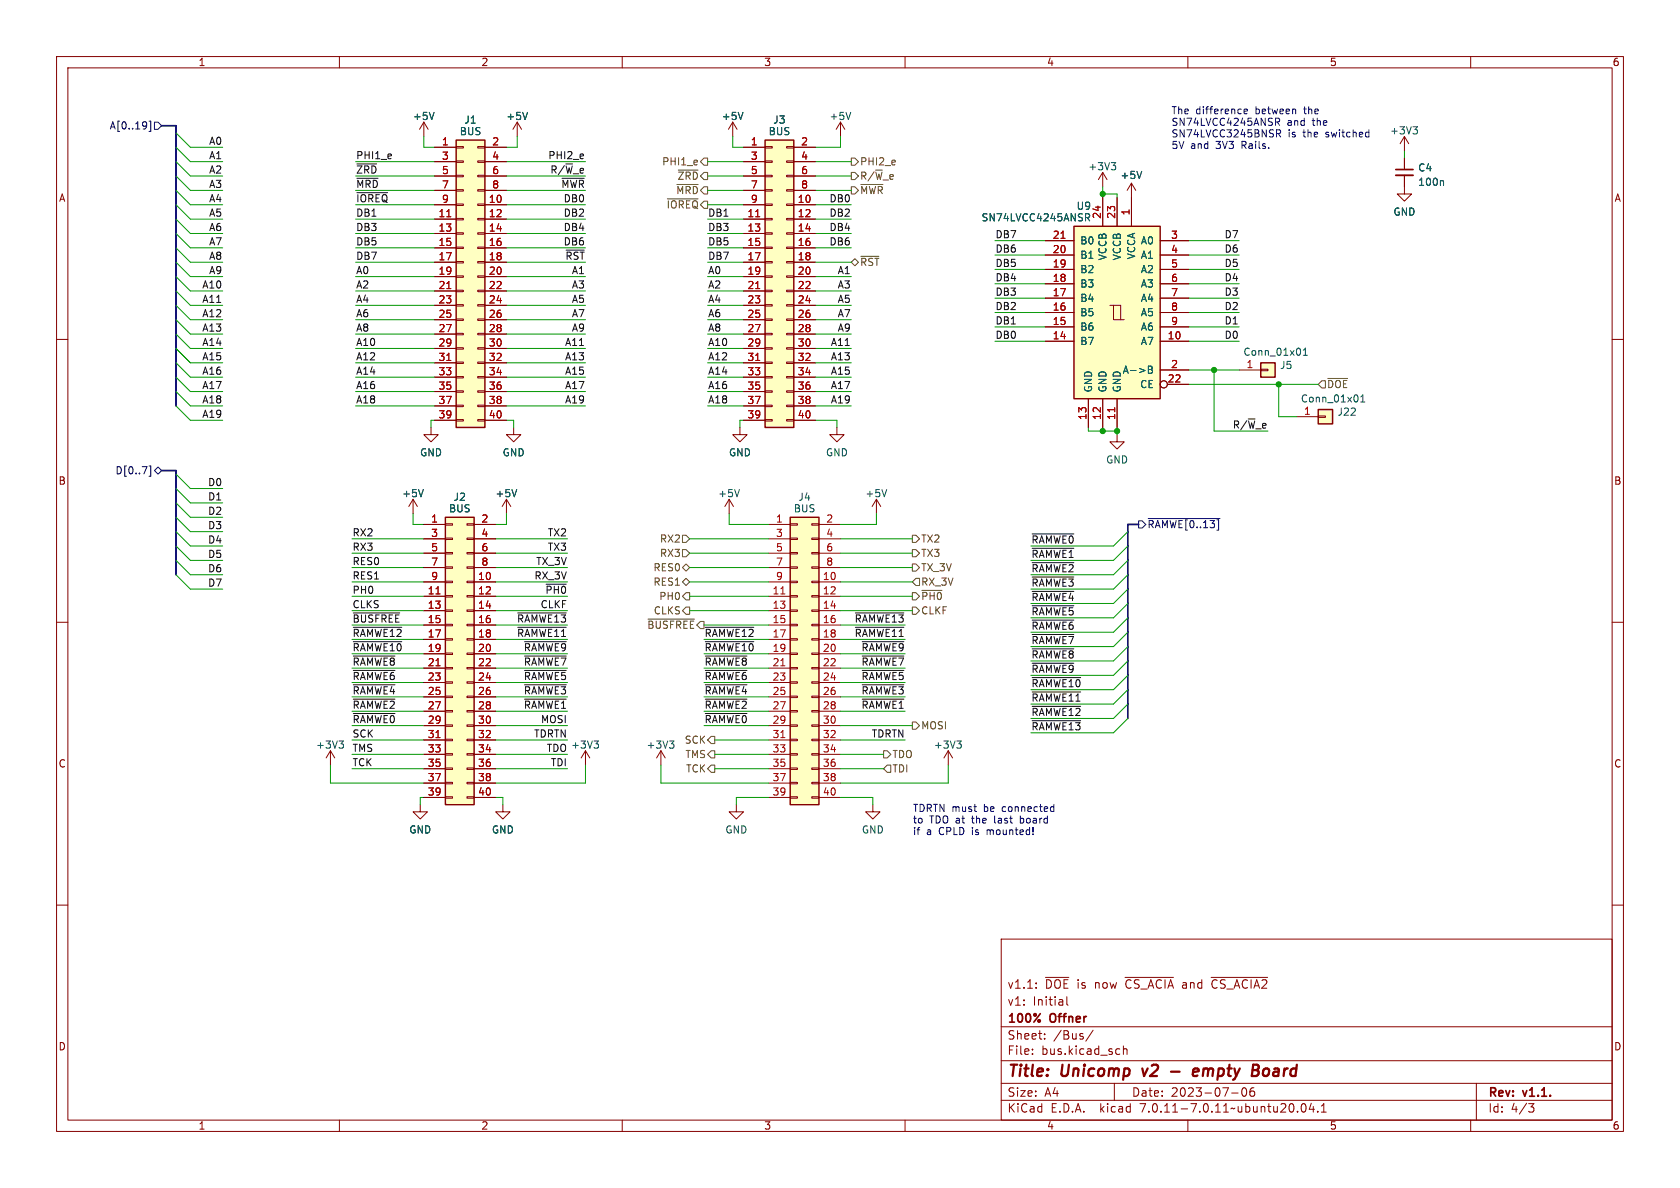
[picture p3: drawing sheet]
<svg xmlns="http://www.w3.org/2000/svg" width="297mm" height="210mm" viewBox="0 0 297 210" stroke-linecap="round" stroke-linejoin="round" font-family="sans-serif">
<g fill="none" stroke="#840000" stroke-width=".18">
<path d="M10 10h277v190h-277zM12 12h273v186h-273zM60 10v2M110 10v2M160 10v2M210 10v2M260 10v2M74.9 21.6l-.7 1.3M74.9 21.6v2.5M74.9 21.6l.8 1.3M76.8 26h3.8M76.8 36.2h3.8"/>
<path d="M76.8 38.7h3.8M76.8 28.6h3.8M76.8 31.1h3.8M76.8 33.7h3.8M80.6 38.6h1.3v.3h-1.3zM80.6 36.1h1.3v.2h-1.3zM80.6 33.5h1.3v.3h-1.3zM80.6 31h1.3v.2h-1.3zM80.6 28.4h1.3v.3h-1.3zM80.6 25.9h1.3v.3h-1.3zM84.5 38.6h1.2v.3h-1.2zM84.5 36.1h1.2v.2h-1.2z"/>
<path d="M84.5 33.5h1.2v.3h-1.2zM84.5 31h1.2v.2h-1.2zM84.5 28.4h1.2v.3h-1.2zM84.5 25.9h1.2v.3h-1.2zM85.7 26h3.8M85.7 36.2h3.8M85.7 38.7h3.8M85.7 28.6h3.8M85.7 31.1h3.8M85.7 33.7h3.8M91.4 21.6l.8 1.3M91.4 21.6v2.5"/>
<path d="M91.4 21.6l-.7 1.3M129.5 21.6l-.7 1.3M129.5 21.6v2.5M129.5 21.6l.8 1.3M131.4 26h3.9M131.4 36.2h3.9M131.4 38.7h3.9M131.4 28.6h3.9M131.4 31.1h3.9M131.4 33.7h3.9M135.3 38.6h1.2v.3h-1.2zM135.3 36.1h1.2v.2h-1.2z"/>
<path d="M135.3 33.5h1.2v.3h-1.2zM135.3 31h1.2v.2h-1.2zM135.3 28.4h1.2v.3h-1.2zM135.3 25.9h1.2v.3h-1.2zM139.1 38.6h1.2v.3h-1.2zM139.1 36.1h1.2v.2h-1.2zM139.1 33.5h1.2v.3h-1.2zM139.1 31h1.2v.2h-1.2zM139.1 28.4h1.2v.3h-1.2zM139.1 25.9h1.2v.3h-1.2zM140.3 26h3.8M140.3 36.2h3.8"/>
<path d="M140.3 38.7h3.8M140.3 28.6h3.8M140.3 31.1h3.8M140.3 33.7h3.8M148.6 21.6l.8 1.3M148.6 21.6v2.5M148.6 21.6l-.8 1.3M194.9 30.5l.8 1.3M194.9 30.5v2.5M194.9 34.9v5.1M194.9 30.5l-.7 1.3M197.5 34.9v5.1"/>
<path d="M200 32.4l.8 1.3M200 32.4v7.6M200 32.4l-.7 1.3M248.3 31v3.3h1.3l-1.3 1.3-1.3-1.3h1.3M248.3 24.1l-.8 1.3M248.3 24.1v2.6M248.3 27.9v2.1M248.3 24.1l.7 1.3M10 60h2M76.8 41.3h3.8M76.8 43.8h3.8M76.8 46.4h3.8"/>
<path d="M76.8 48.9h3.8M76.8 51.4h3.8M76.8 54h3.8M76.8 56.5h3.8M76.8 59.1h3.8M80.6 58.9h1.3v.3h-1.3zM80.6 56.4h1.3v.2h-1.3zM80.6 53.8h1.3v.3h-1.3zM80.6 51.3h1.3v.3h-1.3zM80.6 48.8h1.3v.2h-1.3zM80.6 46.2h1.3v.3h-1.3zM80.6 43.7h1.3v.2h-1.3z"/>
<path d="M80.6 41.1h1.3v.3h-1.3zM84.5 58.9h1.2v.3h-1.2zM84.5 56.4h1.2v.2h-1.2zM84.5 53.8h1.2v.3h-1.2zM84.5 51.3h1.2v.3h-1.2zM84.5 48.8h1.2v.2h-1.2zM84.5 46.2h1.2v.3h-1.2zM84.5 43.7h1.2v.2h-1.2zM84.5 41.1h1.2v.3h-1.2zM85.7 41.3h3.8M85.7 43.8h3.8M85.7 46.4h3.8"/>
<path d="M85.7 48.9h3.8M85.7 51.4h3.8M85.7 54h3.8M85.7 56.5h3.8M85.7 59.1h3.8M131.4 41.3h3.9M131.4 43.8h3.9M131.4 46.4h3.9M131.4 48.9h3.9M131.4 51.4h3.9M131.4 54h3.9M131.4 56.5h3.9"/>
<path d="M131.4 59.1h3.9M135.3 58.9h1.2v.3h-1.2zM135.3 56.4h1.2v.2h-1.2zM135.3 53.8h1.2v.3h-1.2zM135.3 51.3h1.2v.3h-1.2zM135.3 48.8h1.2v.2h-1.2zM135.3 46.2h1.2v.3h-1.2zM135.3 43.7h1.2v.2h-1.2zM135.3 41.1h1.2v.3h-1.2zM139.1 58.9h1.2v.3h-1.2zM139.1 56.4h1.2v.2h-1.2zM139.1 53.8h1.2v.3h-1.2z"/>
<path d="M139.1 51.3h1.2v.3h-1.2zM139.1 48.8h1.2v.2h-1.2zM139.1 46.2h1.2v.3h-1.2zM139.1 43.7h1.2v.2h-1.2zM139.1 41.1h1.2v.3h-1.2zM140.3 41.3h3.8M140.3 43.8h3.8M140.3 46.4h3.8M140.3 48.9h3.8M140.3 51.4h3.8M140.3 54h3.8M140.3 56.5h3.8"/>
<path d="M140.3 59.1h3.8M184.8 57.8h5.1M184.8 55.2h5.1M184.8 52.7h5.1M184.8 50.2h5.1M184.8 47.6h5.1M184.8 45.1h5.1M184.8 42.5h5.1M196.2 54h.6v2.5h2M196.8 54h1.3v2.5M205.1 57.8h5.1M205.1 55.2h5.1"/>
<path d="M205.1 52.7h5.1M205.1 50.2h5.1M205.1 47.6h5.1M205.1 45.1h5.1M205.1 42.5h5.1M285 60h2M76.2 75.6v1.2h1.3l-1.3 1.3-1.3-1.3h1.3M76.8 61.6h3.8M76.8 64.1h3.8M76.8 66.7h3.8M76.8 69.2h3.8M76.8 71.8h3.8"/>
<path d="M76.8 74.3h3.8M80.6 74.2h1.3v.2h-1.3zM80.6 71.6h1.3v.3h-1.3zM80.6 69.1h1.3v.2h-1.3zM80.6 66.5h1.3v.3h-1.3zM80.6 64h1.3v.3h-1.3zM80.6 61.5h1.3v.2h-1.3zM84.5 74.2h1.2v.2h-1.2zM84.5 71.6h1.2v.3h-1.2zM84.5 69.1h1.2v.2h-1.2zM84.5 66.5h1.2v.3h-1.2zM84.5 64h1.2v.3h-1.2z"/>
<path d="M84.5 61.5h1.2v.2h-1.2zM85.7 61.6h3.8M85.7 64.1h3.8M85.7 66.7h3.8M85.7 69.2h3.8M85.7 71.8h3.8M85.7 74.3h3.8M90.8 75.6v1.2h1.3l-1.3 1.3-1.3-1.3h1.3M130.8 75.6v1.2h1.3l-1.3 1.3-1.3-1.3h1.3M131.4 61.6h3.9M131.4 64.1h3.9M131.4 66.7h3.9"/>
<path d="M131.4 69.2h3.9M131.4 71.8h3.9M131.4 74.3h3.9M135.3 74.2h1.2v.2h-1.2zM135.3 71.6h1.2v.3h-1.2zM135.3 69.1h1.2v.2h-1.2zM135.3 66.5h1.2v.3h-1.2zM135.3 64h1.2v.3h-1.2zM135.3 61.5h1.2v.2h-1.2zM139.1 74.2h1.2v.2h-1.2zM139.1 71.6h1.2v.3h-1.2zM139.1 69.1h1.2v.2h-1.2z"/>
<path d="M139.1 66.5h1.2v.3h-1.2zM139.1 64h1.2v.3h-1.2zM139.1 61.5h1.2v.2h-1.2zM140.3 61.6h3.8M140.3 64.1h3.8M140.3 66.7h3.8M140.3 69.2h3.8M140.3 71.8h3.8M140.3 74.3h3.8M148 75.6v1.2h1.2l-1.2 1.3-1.3-1.3h1.3M184.8 60.3h5.1M192.4 70.5v5.1"/>
<path d="M194.9 70.5v5.1M197.5 76.8v1.3h-1.3l1.3 1.3 1.3-1.3h-1.3M197.5 70.5v5.1M205.1 65.4h5.1M205.1 60.3h5.1M206.4 67.9h3.8M219.1 65.4h3.8M222.9 65.3h1.3v.2h-1.3zM229.2 73.7h3.8M233 73.5h1.3v.3h-1.3zM73 88.3l-.7 1.2M73 88.3v2.5"/>
<path d="M73 88.3l.8 1.2M74.9 92.7h3.8M74.9 95.3h3.8M74.9 97.8h3.8M78.7 97.7h1.3v.2h-1.3zM78.7 95.1h1.3v.3h-1.3zM78.7 92.6h1.3v.2h-1.3zM82.5 97.7h1.3v.2h-1.3zM82.5 95.1h1.3v.3h-1.3zM82.5 92.6h1.3v.2h-1.3zM83.8 92.7h3.8M83.8 95.3h3.8"/>
<path d="M83.8 97.8h3.8M89.5 88.3l.8 1.2M89.5 88.3v2.5M89.5 88.3l-.7 1.2M128.9 88.3l-.8 1.2M128.9 88.3v2.5M128.9 88.3l.8 1.2M135.9 92.7h3.8M135.9 95.3h3.8M135.9 97.8h3.8M139.7 97.7h1.3v.2h-1.3zM139.7 95.1h1.3v.3h-1.3z"/>
<path d="M139.7 92.6h1.3v.2h-1.3zM143.5 97.7h1.3v.2h-1.3zM143.5 95.1h1.3v.3h-1.3zM143.5 92.6h1.3v.2h-1.3zM144.8 92.7h3.8M144.8 95.3h3.8M144.8 97.8h3.8M154.9 88.3l.8 1.2M154.9 88.3v2.5M154.9 88.3l-.7 1.2M10 110h2M74.9 102.9h3.8"/>
<path d="M74.9 105.4h3.8M74.9 108h3.8M74.9 110.5h3.8M74.9 113h3.8M74.9 115.6h3.8M74.9 118.1h3.8M74.9 100.3h3.8M78.7 118h1.3v.2h-1.3zM78.7 115.4h1.3v.3h-1.3zM78.7 112.9h1.3v.3h-1.3zM78.7 110.4h1.3v.2h-1.3zM78.7 107.8h1.3v.3h-1.3z"/>
<path d="M78.7 105.3h1.3v.2h-1.3zM78.7 102.7h1.3v.3h-1.3zM78.7 100.2h1.3v.3h-1.3zM82.5 118h1.3v.2h-1.3zM82.5 115.4h1.3v.3h-1.3zM82.5 112.9h1.3v.3h-1.3zM82.5 110.4h1.3v.2h-1.3zM82.5 107.8h1.3v.3h-1.3zM82.5 105.3h1.3v.2h-1.3zM82.5 102.7h1.3v.3h-1.3zM82.5 100.2h1.3v.3h-1.3zM83.8 102.9h3.8"/>
<path d="M83.8 105.4h3.8M83.8 108h3.8M83.8 110.5h3.8M83.8 113h3.8M83.8 115.6h3.8M83.8 118.1h3.8M83.8 100.3h3.8M135.9 102.9h3.8M135.9 105.4h3.8M135.9 108h3.8M135.9 110.5h3.8M135.9 113h3.8"/>
<path d="M135.9 115.6h3.8M135.9 118.1h3.8M135.9 100.3h3.8M139.7 118h1.3v.2h-1.3zM139.7 115.4h1.3v.3h-1.3zM139.7 112.9h1.3v.3h-1.3zM139.7 110.4h1.3v.2h-1.3zM139.7 107.8h1.3v.3h-1.3zM139.7 105.3h1.3v.2h-1.3zM139.7 102.7h1.3v.3h-1.3zM139.7 100.2h1.3v.3h-1.3zM143.5 118h1.3v.2h-1.3z"/>
<path d="M143.5 115.4h1.3v.3h-1.3zM143.5 112.9h1.3v.3h-1.3zM143.5 110.4h1.3v.2h-1.3zM143.5 107.8h1.3v.3h-1.3zM143.5 105.3h1.3v.2h-1.3zM143.5 102.7h1.3v.3h-1.3zM143.5 100.2h1.3v.3h-1.3zM144.8 102.9h3.8M144.8 105.4h3.8M144.8 108h3.8M144.8 110.5h3.8M144.8 113h3.8"/>
<path d="M144.8 115.6h3.8M144.8 118.1h3.8M144.8 100.3h3.8M285 110h2M58.4 132.7l-.7 1.3M58.4 132.7v2.6M58.4 132.7l.8 1.3M74.9 120.7h3.8M74.9 123.2h3.8M74.9 125.7h3.8M74.9 128.3h3.8M74.9 130.8h3.8"/>
<path d="M74.9 133.4h3.8M74.9 135.9h3.8M74.9 138.4h3.8M78.7 138.3h1.3v.3h-1.3zM78.7 135.8h1.3v.2h-1.3zM78.7 133.2h1.3v.3h-1.3zM78.7 130.7h1.3v.2h-1.3zM78.7 128.1h1.3v.3h-1.3zM78.7 125.6h1.3v.3h-1.3zM78.7 123.1h1.3v.2h-1.3zM78.7 120.5h1.3v.3h-1.3zM82.5 138.3h1.3v.3h-1.3z"/>
<path d="M82.5 135.8h1.3v.2h-1.3zM82.5 133.2h1.3v.3h-1.3zM82.5 130.7h1.3v.2h-1.3zM82.5 128.1h1.3v.3h-1.3zM82.5 125.6h1.3v.3h-1.3zM82.5 123.1h1.3v.2h-1.3zM82.5 120.5h1.3v.3h-1.3zM83.8 120.7h3.8M83.8 123.2h3.8M83.8 125.7h3.8M83.8 128.3h3.8M83.8 130.8h3.8"/>
<path d="M83.8 133.4h3.8M83.8 135.9h3.8M83.8 138.4h3.8M103.5 132.7l-.8 1.3M103.5 132.7v2.6M103.5 132.7l.8 1.3M116.8 132.7l-.7 1.3M116.8 132.7v2.6M116.8 132.7l.8 1.3M135.9 120.7h3.8M135.9 123.2h3.8M135.9 125.7h3.8"/>
<path d="M135.9 128.3h3.8M135.9 130.8h3.8M135.9 133.4h3.8M135.9 135.9h3.8M135.9 138.4h3.8M139.7 138.3h1.3v.3h-1.3zM139.7 135.8h1.3v.2h-1.3zM139.7 133.2h1.3v.3h-1.3zM139.7 130.7h1.3v.2h-1.3zM139.7 128.1h1.3v.3h-1.3zM139.7 125.6h1.3v.3h-1.3zM139.7 123.1h1.3v.2h-1.3z"/>
<path d="M139.7 120.5h1.3v.3h-1.3zM143.5 138.3h1.3v.3h-1.3zM143.5 135.8h1.3v.2h-1.3zM143.5 133.2h1.3v.3h-1.3zM143.5 130.7h1.3v.2h-1.3zM143.5 128.1h1.3v.3h-1.3zM143.5 125.6h1.3v.3h-1.3zM143.5 123.1h1.3v.2h-1.3zM143.5 120.5h1.3v.3h-1.3zM144.8 120.7h3.8M144.8 123.2h3.8M144.8 125.7h3.8"/>
<path d="M144.8 128.3h3.8M144.8 130.8h3.8M144.8 133.4h3.8M144.8 135.9h3.8M144.8 138.4h3.8M167.6 132.7l-.7 1.3M167.6 132.7v2.6M167.6 132.7l.8 1.3M10 160h2M74.3 142.2v1.3h1.3l-1.3 1.3-1.3-1.3h1.3M74.9 141h3.8M78.7 140.8h1.3v.3h-1.3z"/>
<path d="M82.5 140.8h1.3v.3h-1.3zM83.8 141h3.8M88.9 142.2v1.3h1.3l-1.3 1.3-1.3-1.3h1.3M130.2 142.2v1.3h1.2l-1.2 1.3-1.3-1.3h1.3M135.9 141h3.8M139.7 140.8h1.3v.3h-1.3zM143.5 140.8h1.3v.3h-1.3zM144.8 141h3.8M154.3 142.2v1.3h1.3l-1.3 1.3-1.3-1.3h1.3M285 160h2M177 166h108v32h-108zM183.2 174.6v.1"/>
<path d="M183.2 173.8v.1M184.8 172.8h4.2M188.6 176.2v1.3l.2 .2M198.9 172.8h8.6M214.1 172.8h10M60 198v2M110 198v2M160 198v2M177 194.5h108M177 191.5h108M177 187.5h108M177 181.5h108"/>
<path d="M182.5 186.3v.1M182.5 185.5v.1M184.7 183.6v.1M184.7 182.8v.1M193.2 182.1l-1.2 2M197 191.5v3M197.8 185.4l.2 .1M198 186.3l-.2 .1M198.6 184.9v1.5M198.6 185.5l.2-.1 .4 .1v.9M210 198v2M217.7 193.2h1.2"/>
<path d="M219.7 192.4a.81 .81 0 0 0 .3 1.4l.2-.1 .2-.5-.2-.8M221.2 192.4a1.17 1.17 0 0 0-.1 1.3h.6l.1-.5-.3-.3h-.3l-.2 .3M229.4 196.5v.1M230.2 195.2l.2-.1a.81 .81 0 0 1 .6 .6 .81 .81 0 0 1-.3 .8l-.2 .1a.81 .81 0 0 1-.3-1.4zM231.8 195l-.3 1.1h.9M232.2 195.6v1M233 196.5v.1M233.6 196.6h.9M233.6 195.5l.4-.4v1.5M260 198v2M261 191.5v6.5M270.2 195.1h1l-.5 .6 .4 .1 .1 .5-.3 .3h-.4"/>
<circle cx="205.7" cy="67.9" r=".63"/>
</g>
<path d="M201.9 188.9l.4 1.3M207 189.4h1.5M210.9 189.5l1-.1-.1-.4-.1-.1-.6 .1-.2 .9 .2 .3 .6-.1M224 188.9a.62 .62 0 0 0-.7 .4v.7l.3 .2h.3" fill="none" stroke="#840000" stroke-width=".4"/>
<g fill="none" stroke="#006464" stroke-width=".18">
<path d="M76.7 19.9l-.4 1.2M93.3 19.9l-.5 1.2M131.4 19.9l-.5 1.2M150.4 19.9l-.4 1.2M192.2 38.4l.4 .7M192.6 37.9v.3l-.1 .2h-.6M196.5 28.8h.7l-.4 .4M197 29.2l.2 .3v.3l-.2 .2M201.8 30.3l-.4 1.3M249.8 22.4h.8l-.4 .5M250.3 22.9l.3 .2v.3l-.3 .3M255 31.9l.2 .2v.7"/>
<path d="M203 64.7h.4l.3 .3-.3 .3 .3 .1v.3l-.2 .3h-.5zM203 65.3h.4M230.4 62.8h.7M230.4 61.9l.4-.4v1.3M240.6 71.1h.7M240.6 70.2l.3-.4v1.3M74.8 86.5l-.4 1.3M91.3 86.5l-.4 1.3M130.7 86.5l-.4 1.3M156.8 86.5l-.5 1.3M59.9 131h.8l-.4 .5M60.5 131.5l.2 .2v.3l-.2 .3"/>
<path d="M105 131h.8l-.4 .5M105.6 131.5l.2 .2v.3l-.2 .3M118.4 131h.7l-.4 .5M118.9 131.5l.2 .2v.3l-.2 .3M169.2 131h.7l-.4 .5M169.7 131.5l.2 .2v.3l-.2 .3"/>
</g>
<g fill="#ffffc2" stroke="#ffffc2" stroke-width=".18">
<path d="M139.7 91.4h5.1v50.8h-5.1z"/>
<path d="M222.9 64.1h2.5v2.6h-2.5z"/>
<path d="M189.9 40h15.2v30.5h-15.2z"/>
<path d="M233 72.4h2.6v2.5h-2.6z"/>
<path d="M135.3 24.8h5v50.8h-5z"/>
<path d="M78.7 91.4h5.1v50.8h-5.1z"/>
<path d="M80.6 24.8h5.1v50.8h-5.1z"/>
</g>
<path d="M80.6 24.8h5.1v50.8h-5.1zM135.3 24.8h5v50.8h-5zM189.9 40h15.2v30.5h-15.2zM222.9 64.1h2.5v2.6h-2.5zM233 72.4h2.6v2.5h-2.6zM78.7 91.4h5.1v50.8h-5.1zM139.7 91.4h5.1v50.8h-5.1z" fill="none" stroke="#840000" stroke-width=".25"/>
<g fill="none" stroke="#a90000" stroke-width=".18">
<path d="M79 38.3h.7M133.6 38.3h.7M79 51h.7M133.6 51h.7M187.6 42.1h.7M79 63.7h.7M133.6 63.7h.7M197.1 72.1v.7M77.1 105h.7M77.1 117.7h.7M138 105h.8M138 117.7h.8"/>
<path d="M77.1 130.4h.7M138 130.4h.8"/>
</g>
<path d="M246.8 31h3" fill="none" stroke="#840000" stroke-width=".33"/>
<path d="M246.8 30h3" fill="none" stroke="#840000" stroke-width=".3"/>
<g fill="none" stroke="#725600" stroke-width=".18">
<path d="M118 35.2h5.4M119.7 32.6h3.7M119.9 30.1h3.5M124.5 27.9h.6v1.3h-.6l-.7-.6zM150.5 27.9h.6l.7 .7-.7 .6h-.6zM150.5 33h.6l.7 .7-.7 .6h-.6zM150.5 30.5h.6l.7 .6-.7 .7h-.6zM152.2 32.6h3.9M151.1 45.7l.7 .7-.7 .6-.6-.6zM152.2 45.3h3.2M233 67.9l.7-.6h.6v1.3h-.6zM234.7 66.9h3.5"/>
<path d="M120.6 97.2h.7l.6 .6-.6 .6h-.7zM120.6 94.6h.7l.6 .7-.6 .6h-.7zM161.3 99.7h.6l.7 .6-.7 .7h-.6zM161.3 94.6h.6l.7 .7-.7 .6h-.6zM161.3 97.2h.6l.7 .6-.7 .6h-.6zM114.6 109.4h8.2M120.6 102.9l.7-.7 .6 .7-.6 .6zM120.6 100.3l.7-.6 .6 .6-.6 .7zM121.3 107.3h.6v1.3h-.6l-.7-.6zM121.3 104.8h.6v1.2h-.6l-.7-.6zM161.3 104.8h.6l.7 .6-.7 .6h-.6zM161.3 107.3h.6l.7 .7-.7 .6h-.6z"/>
<path d="M161.9 102.2h.7v1.3h-.7l-.6-.6zM163 104.4h3.5M125.1 133.4l.6-.7h.7v1.3h-.7zM125.1 135.9l.6-.6h.7v1.2h-.7zM125.7 130.2h.7v1.2h-.7l-.6-.6zM156.2 132.7h.6l.7 .7-.7 .6h-.6zM156.8 135.3h.7v1.2h-.7l-.6-.6zM161.3 127.6h.6l.7 .7-.7 .6h-.6z"/>
</g>
<path d="M25.9 21.7v.8M25.9 22.1v.1M26.3 21.4h.4v1.8h-.4M27.3 21.6h.6l.7 .6-.7 .7h-.6zM26.3 82.4h.4v1.8h-.4M27.9 82.6l.7 .6-.7 .6-.6-.6zM201.3 92.1h.6l.7 .6-.7 .6h-.6zM203 91.7h12.7" fill="none" stroke="#000084" stroke-width=".18"/>
<g fill="none" stroke="#0f0f0f" stroke-width=".18">
<path d="M63.1 34.1h5.4M63.1 31.5h3.7M63.1 29h3.5M99.4 31.5h3.9M100.1 44.2h3.2M182.5 94.4h7.3M182.5 96.9h7.3M182.5 99.5h7.3M62.5 113.4h8.5M62.5 110.9h8.5M62.5 108.4h8.2M62.5 118.5h7.3"/>
<path d="M62.5 116h7.3M91.5 110.9h8.6M91.5 108.4h8.6M92.7 113.4h7.4M92.7 118.5h7.4M92.7 116h7.4M96.5 103.3h3.6M124.7 113.4h8.6M124.7 110.9h8.6M124.7 118.5h7.4M124.7 116h7.4M151.2 110.9h8.6"/>
<path d="M151.2 108.4h8.6M152.4 113.4h7.4M152.4 118.5h7.4M152.4 116h7.4M182.5 114.7h7.3M182.5 112.2h7.3M182.5 109.6h7.3M182.5 102h7.3M182.5 117.2h7.3M182.5 107.1h7.3M182.5 119.8h8.5M182.5 104.5h7.3"/>
<path d="M62.5 121.1h7.3M62.5 123.6h7.3M62.5 126.1h7.3M92.7 121.1h7.4M92.7 123.6h7.4M124.7 121.1h7.4M124.7 123.6h7.4M124.7 126.1h7.4M152.4 121.1h7.4M152.4 123.6h7.4M182.5 127.4h8.5M182.5 122.3h8.5"/>
<path d="M182.5 124.9h8.5"/>
</g>
<path d="M219.9 19.7l.6-.1v-.3h-.4l-.2 .2 .1 .6h.5M225.7 23.6l.6-.1 .1-.1-.1-.3-.6-.2v1.3M225.8 21.6l.4 .6M226 20.9l.2 .2v.3l-.7 .2M226 23.6l.4 .6M180.4 144.2v1.3M180.4 145.4l.1 .1M180.5 144.7h-.1M185.9 142.6l.4 .1M186.3 142.2v1.3M186.3 143.4l-.4 .1" fill="none" stroke="#0000c2" stroke-width=".18"/>
<path d="M28.6 22.2h2.5v49.6M28.6 83.2h2.5v18.4M201.3 92.7h-1.9v34.3" fill="none" stroke="#000084" stroke-width=".3"/>
<g fill="none" stroke="#009600" stroke-width=".18">
<path d="M31.1 33.7l2.6 2.5h5.7M31.1 31.1l2.6 2.6h5.7M31.1 36.2l2.6 2.5h5.7M31.1 38.7l2.6 2.6h5.7M31.1 28.6l2.6 2.5h5.7M31.1 23.5l2.6 2.5h5.7M31.1 26l2.6 2.6h5.7M62.9 36.2h13.9M62.9 33.7h13.9M62.9 38.7h13.9M62.9 31.1h13.9M62.9 28.6h13.9"/>
<path d="M74.9 24.1v1.9h1.9M89.5 36.2h14M89.5 33.7h14M89.5 38.7h14M89.5 31.1h14M89.5 28.6h14M91.4 24.1v1.9h-1.9M125.1 36.2h6.3M125.1 33.7h6.3M125.1 38.7h6.3M125.1 31.1h6.3M125.1 28.6h6.3"/>
<path d="M129.5 24.1v1.9h1.9M144.1 36.2h6.4M144.1 33.7h6.4M144.1 38.7h6.4M144.1 31.1h6.4M144.1 28.6h6.4M148.6 24.1v1.9h-4.5M194.9 33v1.9M194.9 34.3h2.6v.6M248.3 26.7v1.2M31.1 51.4l2.6 2.6h5.7M31.1 54l2.6 2.5h5.7"/>
<path d="M31.1 59.1l2.6 2.5h5.7M31.1 48.9l2.6 2.5h5.7M31.1 46.4l2.6 2.5h5.7M31.1 56.5l2.6 2.6h5.7M31.1 41.3l2.6 2.5h5.7M31.1 43.8l2.6 2.6h5.7M62.9 54h13.9M62.9 56.5h13.9M62.9 51.4h13.9M62.9 48.9h13.9M62.9 59.1h13.9M62.9 43.8h13.9"/>
<path d="M62.9 41.3h13.9M62.9 46.4h13.9M89.5 54h14M89.5 56.5h14M89.5 51.4h14M89.5 48.9h14M89.5 59.1h14M89.5 43.8h14M89.5 41.3h14M89.5 46.4h14M125.1 54h6.3M125.1 56.5h6.3"/>
<path d="M125.1 51.4h6.3M125.1 48.9h6.3M125.1 59.1h6.3M125.1 43.8h6.3M125.1 41.3h6.3M125.1 46.4h6.3M144.1 54h6.4M144.1 56.5h6.4M144.1 51.4h6.4M144.1 48.9h6.4M144.1 59.1h6.4M144.1 43.8h6.4"/>
<path d="M144.1 41.3h6.4M144.1 46.4h6.4M175.9 50.2h8.9M175.9 52.7h8.9M175.9 45.1h8.9M175.9 57.8h8.9M175.9 47.6h8.9M175.9 55.2h8.9M175.9 42.5h8.9M210.2 50.2h8.9M210.2 52.7h8.9M210.2 45.1h8.9"/>
<path d="M210.2 57.8h8.9M210.2 47.6h8.9M210.2 55.2h8.9M210.2 42.5h8.9M31.1 61.6l2.6 2.5h5.7M31.1 71.8l2.6 2.5h5.7M31.1 64.1l2.6 2.6h5.7M31.1 66.7l2.6 2.5h5.7M31.1 69.2l2.6 2.6h5.7M62.9 64.1h13.9M62.9 61.6h13.9M62.9 66.7h13.9"/>
<path d="M62.9 69.2h13.9M62.9 71.8h13.9M76.8 74.3h-.6v1.3M89.5 64.1h14M89.5 61.6h14M89.5 74.3h1.3v1.3M89.5 66.7h14M89.5 69.2h14M89.5 71.8h14M125.1 64.1h6.3M125.1 61.6h6.3M125.1 66.7h6.3"/>
<path d="M125.1 69.2h6.3M125.1 71.8h6.3M131.4 74.3h-.6v1.3M144.1 64.1h6.4M144.1 61.6h6.4M144.1 74.3h3.9v1.3M144.1 66.7h6.4M144.1 69.2h6.4M144.1 71.8h6.4M175.9 60.3h8.9M192.4 75.6v.6h5.1M194.9 75.6v.6"/>
<path d="M197.5 75.6v1.2M210.2 60.3h8.9M210.2 67.9h22.8M210.2 65.4h8.9M214.6 65.4v10.8h9.6M226.1 67.9v5.8h3.1M31.1 94l2.6 2.5h5.7M31.1 83.8l2.6 2.6h5.7M31.1 91.4l2.6 2.6h5.7M31.1 86.4l2.6 2.5h5.7M31.1 88.9l2.6 2.5h5.7M31.1 99.1l2.6 2.5h5.7"/>
<path d="M31.1 96.5l2.6 2.6h5.7M62.2 97.8h12.7M62.2 95.3h12.7M73 90.8v1.9h1.9M87.6 97.8h12.7M87.6 95.3h12.7M89.5 90.8v1.9h-1.9M121.9 97.8h14M121.9 95.3h14M128.9 90.8v1.9h7M148.6 97.8h12.7M148.6 95.3h12.7"/>
<path d="M154.9 90.8v1.9h-6.3M199.4 94l-2.6 2.5h-14.6M199.4 99.1l-2.6 2.5h-14.6M199.4 96.5l-2.6 2.6h-14.6M31.1 101.6l2.6 2.5h5.7M62.2 100.3h12.7M62.2 118.1h12.7M62.2 113h12.7M62.2 115.6h12.7M62.2 110.5h12.7M62.2 105.4h12.7M62.2 108h12.7"/>
<path d="M62.2 102.9h12.7M87.6 100.3h12.7M87.6 118.1h12.7M87.6 113h12.7M87.6 115.6h12.7M87.6 110.5h12.7M87.6 105.4h12.7M87.6 108h12.7M87.6 102.9h12.7M121.9 100.3h14M121.9 105.4h14M121.9 108h14"/>
<path d="M121.9 102.9h14M124.5 118.1h11.4M124.5 113h11.4M124.5 115.6h11.4M124.5 110.5h11.4M148.6 100.3h12.7M148.6 118.1h11.4M148.6 113h11.4M148.6 115.6h11.4M148.6 110.5h11.4M148.6 105.4h12.7M148.6 108h12.7"/>
<path d="M148.6 102.9h12.7M199.4 114.3l-2.6 2.5h-14.6M199.4 111.8l-2.6 2.5h-14.6M199.4 119.4l-2.6 2.5h-14.6M199.4 116.8l-2.6 2.6h-14.6M199.4 101.6l-2.6 2.5h-14.6M199.4 104.1l-2.6 2.6h-14.6M199.4 109.2l-2.6 2.6h-14.6M199.4 106.7l-2.6 2.5h-14.6M58.4 135.3v3.1h16.5M62.2 120.7h12.7M62.2 128.3h12.7"/>
<path d="M62.2 130.8h12.7M62.2 123.2h12.7M62.2 125.7h12.7M62.2 133.4h12.7M62.2 135.9h12.7M87.6 120.7h12.7M87.6 128.3h12.7M87.6 130.8h12.7M87.6 123.2h12.7M87.6 125.7h12.7M87.6 133.4h12.7M87.6 135.9h12.7"/>
<path d="M103.5 135.3v3.1h-15.9M116.8 135.3v3.1h19.1M124.5 120.7h11.4M124.5 128.3h11.4M124.5 123.2h11.4M124.5 125.7h11.4M126.4 130.8h9.5M126.4 133.4h9.5M126.4 135.9h9.5M148.6 120.7h11.4M148.6 128.3h12.7M148.6 130.8h11.4"/>
<path d="M148.6 123.2h11.4M148.6 125.7h11.4M148.6 133.4h7.6M148.6 135.9h7.6M167.6 135.3v3.1h-19M199.4 124.5l-2.6 2.5h-14.6M199.4 127l-2.6 2.5h-14.6M199.4 121.9l-2.6 2.6h-14.6M74.9 141h-.6v1.2M87.6 141h1.3v1.2M135.9 141h-5.7v1.2M148.6 141h5.7v1.2"/>
</g>
<g fill="#009600" stroke="#009600" stroke-width=".18">
<circle cx="197.5" cy="76.2" r=".46"/>
<circle cx="194.9" cy="76.2" r=".46"/>
<circle cx="226.1" cy="67.9" r=".46"/>
<circle cx="214.6" cy="65.4" r=".46"/>
<circle cx="194.9" cy="34.3" r=".46"/>
</g>
<g font-size="2.8" fill="#840000">
<text x="178" y="190.9">Title:</text>
<text x="187.7" y="190.9">Unicomp</text>
<text x="202.8" y="190.9">v2</text>
<text x="213.4" y="190.9">empty</text>
<text x="224.6" y="190.9">Board</text>
</g>
<g font-size="2.1" fill="#840000">
<text x="178" y="178">v1:</text>
<text x="178" y="175">v1.1:</text>
<text x="182.6" y="178">Initial</text>
<text x="184.7" y="175">~{DOE}</text>
<text x="190.5" y="175">is</text>
<text x="193.7" y="175">now</text>
<text x="199.3" y="175">~{CS_ACIA}</text>
<text x="209.4" y="175">and</text>
<text x="214.8" y="175">~{CS_ACIA2}</text>
<text x="178" y="184">Sheet:</text>
<text x="178" y="181.2">100%</text>
<text x="185.7" y="181.2">Offner</text>
<text x="186.2" y="184">/Bus/</text>
<text x="178" y="186.7">File:</text>
<text x="184.1" y="186.7">bus.kicad_sch</text>
<text x="178" y="196.9">KiCad</text>
<text x="178" y="194.1">Size:</text>
<text x="184.7" y="194.1">A4</text>
<text x="185.7" y="196.9">E.D.A.</text>
<text x="194.6" y="196.9">kicad</text>
<text x="200" y="194.1">Date:</text>
<text x="201.8" y="196.9">7.0.11-7.0.11~ubuntu20.04.1</text>
<text x="207" y="194.1">2023-07-06</text>
<text x="263" y="194.3">Rev:</text>
<text x="263" y="196.9">Id:</text>
<text x="267.1" y="196.9">4/3</text>
<text x="269.4" y="194.3">v1.1.</text>
</g>
<g font-size="1.8" fill="#840000">
<text x="35" y="11.9">1</text>
<text x="85" y="11.9">2</text>
<text x="135" y="11.9">3</text>
<text x="185" y="11.9">4</text>
<text x="235" y="11.9">5</text>
<text x="285" y="11.9">6</text>
<text x="10.3" y="35.9">A</text>
<text x="285.3" y="35.9">A</text>
<text x="10.3" y="85.9">B</text>
<text x="285.3" y="85.9">B</text>
<text x="10.3" y="135.9">C</text>
<text x="285.3" y="135.9">C</text>
<text x="10.3" y="185.9">D</text>
<text x="285.3" y="185.9">D</text>
<text x="35" y="199.9">1</text>
<text x="85" y="199.9">2</text>
<text x="135" y="199.9">3</text>
<text x="185" y="199.9">4</text>
<text x="235" y="199.9">5</text>
<text x="285" y="199.9">6</text>
</g>
<g font-size="1.8" fill="#000084">
<text x="19.3" y="23.1">A[0..19]</text>
<text x="20.3" y="84">D[0..7]</text>
<text x="202.8" y="93.6">~{RAMWE[0..13]}</text>
</g>
<g font-size="1.8" fill="#006464">
<text x="72.9" y="21.4">+5V</text>
<text x="82" y="22">J1</text>
<text x="89.4" y="21.4">+5V</text>
<text x="127.5" y="21.4">+5V</text>
<text x="136.6" y="22">J3</text>
<text x="146.6" y="21.4">+5V</text>
<text x="245.6" y="24">+3V3</text>
<text x="81.2" y="24.1">BUS</text>
<text x="135.8" y="24.1">BUS</text>
<text x="192.3" y="30.3">+3V3</text>
<text x="198" y="31.8">+5V</text>
<text x="250.6" y="30.5">C4</text>
<text x="250.6" y="33.1">100n</text>
<text x="173.4" y="39.3">SN74LVCC4245ANSR</text>
<text x="190.2" y="37.3">U9</text>
<text x="246.2" y="38.3">GND</text>
<text x="190.9" y="45.9">B1</text>
<text x="190.9" y="43.4">B0</text>
<text x="195.8" y="46.1" transform="rotate(-90 195.8 46.1)">VCCB</text>
<text x="198.3" y="46.1" transform="rotate(-90 198.3 46.1)">VCCB</text>
<text x="200.9" y="45.9" transform="rotate(-90 200.9 45.9)">VCCA</text>
<text x="201.6" y="43.4">A0</text>
<text x="201.6" y="45.9">A1</text>
<text x="190.9" y="53.6">B4</text>
<text x="190.9" y="51">B3</text>
<text x="190.9" y="48.5">B2</text>
<text x="201.6" y="48.5">A2</text>
<text x="201.6" y="51">A3</text>
<text x="201.6" y="53.6">A4</text>
<text x="190.9" y="58.6">B6</text>
<text x="190.9" y="56.1">B5</text>
<text x="201.6" y="56.1">A5</text>
<text x="201.6" y="58.6">A6</text>
<text x="190.9" y="61.2">B7</text>
<text x="201.6" y="61.2">A7</text>
<text x="219.7" y="63.1">Conn_01x01</text>
<text x="226.2" y="65.4">J5</text>
<text x="193.3" y="69.5" transform="rotate(-90 193.3 69.5)">GND</text>
<text x="195.8" y="69.5" transform="rotate(-90 195.8 69.5)">GND</text>
<text x="198.3" y="69.5" transform="rotate(-90 198.3 69.5)">GND</text>
<text x="198.4" y="66.3">A-&gt;B</text>
<text x="201.5" y="68.8">CE</text>
<text x="229.9" y="71.3">Conn_01x01</text>
<text x="236.4" y="73.7">J22</text>
<text x="74.2" y="80.9">GND</text>
<text x="88.8" y="80.9">GND</text>
<text x="128.8" y="80.9">GND</text>
<text x="145.9" y="80.9">GND</text>
<text x="195.4" y="82.1">GND</text>
<text x="71" y="88.1">+5V</text>
<text x="80.1" y="88.7">J2</text>
<text x="87.5" y="88.1">+5V</text>
<text x="126.9" y="88.1">+5V</text>
<text x="141" y="88.7">J4</text>
<text x="152.9" y="88.1">+5V</text>
<text x="79.3" y="90.8">BUS</text>
<text x="140.2" y="90.8">BUS</text>
<text x="55.8" y="132.5">+3V3</text>
<text x="100.9" y="132.5">+3V3</text>
<text x="114.2" y="132.5">+3V3</text>
<text x="165" y="132.5">+3V3</text>
<text x="72.3" y="147.5">GND</text>
<text x="86.9" y="147.5">GND</text>
<text x="128.1" y="147.5">GND</text>
<text x="152.3" y="147.5">GND</text>
</g>
<g font-size="1.8" fill="#0000c2">
<text x="207" y="20.3">The</text>
<text x="207" y="22.3">SN74LVCC4245ANSR</text>
<text x="211.4" y="20.3">difference</text>
<text x="222.1" y="20.3">between</text>
<text x="227.5" y="22.3">and</text>
<text x="230.8" y="20.3">the</text>
<text x="232.2" y="22.3">the</text>
<text x="207" y="24.4">SN74LVCC3245BNSR</text>
<text x="207" y="26.4">5V</text>
<text x="210.5" y="26.4">and</text>
<text x="215.1" y="26.4">3V3</text>
<text x="219.8" y="26.4">Rails.</text>
<text x="227.7" y="24.4">is</text>
<text x="230.5" y="24.4">the</text>
<text x="234.7" y="24.4">switched</text>
<text x="161.3" y="143.6">TDRTN must</text>
<text x="174" y="143.6">be</text>
<text x="177.4" y="143.6">connected</text>
<text x="161.3" y="145.7">to</text>
<text x="161.3" y="147.7">if</text>
<text x="163.8" y="147.7">a</text>
<text x="164.3" y="145.7">TDO at</text>
<text x="166.1" y="147.7">CPLD</text>
<text x="172.1" y="145.7">the</text>
<text x="172.1" y="147.7">is</text>
<text x="174.9" y="147.7">mounted!</text>
<text x="176.3" y="145.7">last</text>
<text x="181" y="145.7">board</text>
</g>
<g font-size="1.8" fill="#0f0f0f">
<text x="36.9" y="25.7">A0</text>
<text x="36.9" y="28.2">A1</text>
<text x="62.9" y="28.2">PHI1_e</text>
<text x="96.8" y="28.2">PHI2_e</text>
<text x="36.9" y="33.3">A3</text>
<text x="36.9" y="35.8">A4</text>
<text x="36.9" y="30.8">A2</text>
<text x="62.9" y="35.8">~{IOREQ}</text>
<text x="62.9" y="33.3">~{MRD}</text>
<text x="62.9" y="30.8">~{ZRD}</text>
<text x="97.2" y="30.8">R/~{W}_e</text>
<text x="99.1" y="33.3">~{MWR}</text>
<text x="99.6" y="35.8">DB0</text>
<text x="146.5" y="35.8">DB0</text>
<text x="36.9" y="38.4">A5</text>
<text x="36.9" y="40.9">A6</text>
<text x="62.9" y="40.9">DB3</text>
<text x="62.9" y="38.4">DB1</text>
<text x="99.6" y="38.4">DB2</text>
<text x="99.6" y="40.9">DB4</text>
<text x="125.1" y="38.4">DB1</text>
<text x="125.1" y="40.9">DB3</text>
<text x="146.5" y="40.9">DB4</text>
<text x="146.5" y="38.4">DB2</text>
<text x="36.9" y="43.5">A7</text>
<text x="36.9" y="46">A8</text>
<text x="62.9" y="43.5">DB5</text>
<text x="62.9" y="46">DB7</text>
<text x="99.6" y="43.5">DB6</text>
<text x="99.9" y="46">~{RST}</text>
<text x="125.1" y="46">DB7</text>
<text x="125.1" y="43.5">DB5</text>
<text x="146.5" y="43.5">DB6</text>
<text x="175.9" y="44.7">DB6</text>
<text x="175.9" y="47.3">DB5</text>
<text x="175.9" y="42.2">DB7</text>
<text x="216.4" y="44.7">D6</text>
<text x="216.4" y="47.3">D5</text>
<text x="216.4" y="42.2">D7</text>
<text x="35.7" y="53.6">A11</text>
<text x="35.7" y="51.1">A10</text>
<text x="36.9" y="48.5">A9</text>
<text x="62.9" y="51.1">A2</text>
<text x="62.9" y="48.5">A0</text>
<text x="62.9" y="53.6">A4</text>
<text x="101" y="53.6">A5</text>
<text x="101" y="51.1">A3</text>
<text x="101" y="48.5">A1</text>
<text x="125.1" y="53.6">A4</text>
<text x="125.1" y="51.1">A2</text>
<text x="125.1" y="48.5">A0</text>
<text x="148" y="48.5">A1</text>
<text x="148" y="51.1">A3</text>
<text x="148" y="53.6">A5</text>
<text x="175.9" y="49.8">DB4</text>
<text x="175.9" y="52.4">DB3</text>
<text x="216.4" y="49.8">D4</text>
<text x="216.4" y="52.4">D3</text>
<text x="35.7" y="56.2">A12</text>
<text x="35.7" y="58.7">A13</text>
<text x="62.9" y="58.7">A8</text>
<text x="62.9" y="56.2">A6</text>
<text x="101" y="56.2">A7</text>
<text x="101" y="58.7">A9</text>
<text x="125.1" y="56.2">A6</text>
<text x="125.1" y="58.7">A8</text>
<text x="148" y="58.7">A9</text>
<text x="148" y="56.2">A7</text>
<text x="175.9" y="60">DB0</text>
<text x="175.9" y="57.4">DB1</text>
<text x="175.9" y="54.9">DB2</text>
<text x="216.4" y="54.9">D2</text>
<text x="216.4" y="57.4">D1</text>
<text x="216.4" y="60">D0</text>
<text x="35.7" y="63.8">A15</text>
<text x="35.7" y="61.2">A14</text>
<text x="62.9" y="61.2">A10</text>
<text x="62.9" y="63.8">A12</text>
<text x="99.8" y="61.2">A11</text>
<text x="99.8" y="63.8">A13</text>
<text x="125.1" y="63.8">A12</text>
<text x="125.1" y="61.2">A10</text>
<text x="146.8" y="63.8">A13</text>
<text x="146.8" y="61.2">A11</text>
<text x="35.7" y="68.9">A17</text>
<text x="35.7" y="71.4">A18</text>
<text x="35.7" y="66.3">A16</text>
<text x="62.9" y="68.9">A16</text>
<text x="62.9" y="71.4">A18</text>
<text x="62.9" y="66.3">A14</text>
<text x="99.8" y="68.9">A17</text>
<text x="99.8" y="71.4">A19</text>
<text x="99.8" y="66.3">A15</text>
<text x="125.1" y="68.9">A16</text>
<text x="125.1" y="66.3">A14</text>
<text x="125.1" y="71.4">A18</text>
<text x="146.8" y="66.3">A15</text>
<text x="146.8" y="68.9">A17</text>
<text x="146.8" y="71.4">A19</text>
<text x="35.7" y="73.9">A19</text>
<text x="217.8" y="75.9">R/~{W}_e</text>
<text x="36.7" y="88.6">D1</text>
<text x="36.7" y="86">D0</text>
<text x="36.7" y="93.6">D3</text>
<text x="36.7" y="91.1">D2</text>
<text x="62.2" y="94.9">RX2</text>
<text x="96.7" y="94.9">TX2</text>
<text x="36.7" y="96.2">D4</text>
<text x="36.7" y="98.7">D5</text>
<text x="36.7" y="101.3">D6</text>
<text x="62.2" y="97.4">RX3</text>
<text x="62.2" y="100">RES0</text>
<text x="94.7" y="100">TX_3V</text>
<text x="96.7" y="97.4">TX3</text>
<text x="182.2" y="96.2">~{RAMWE0}</text>
<text x="182.2" y="98.7">~{RAMWE1}</text>
<text x="182.2" y="101.3">~{RAMWE2}</text>
<text x="36.7" y="103.8">D7</text>
<text x="62.2" y="107.6">CLKS</text>
<text x="62.2" y="102.5">RES1</text>
<text x="62.2" y="105.1">PH0</text>
<text x="94.4" y="102.5">RX_3V</text>
<text x="95.5" y="107.6">CLKF</text>
<text x="96.3" y="105.1">~{PH0}</text>
<text x="182.2" y="103.8">~{RAMWE3}</text>
<text x="182.2" y="106.3">~{RAMWE4}</text>
<text x="62.2" y="112.7">~{RAMWE12}</text>
<text x="62.2" y="110.1">~{BUSFREE}</text>
<text x="91.3" y="112.7">~{RAMWE11}</text>
<text x="91.3" y="110.1">~{RAMWE13}</text>
<text x="114.3" y="111.4">~{BUSFREE}</text>
<text x="124.5" y="112.7">~{RAMWE12} 17</text>
<text x="151" y="110.1">~{RAMWE13}</text>
<text x="151" y="112.7">~{RAMWE11}</text>
<text x="182.2" y="114">~{RAMWE7}</text>
<text x="182.2" y="111.4">~{RAMWE6}</text>
<text x="182.2" y="108.9">~{RAMWE5}</text>
<text x="62.2" y="115.2">~{RAMWE10}</text>
<text x="62.2" y="117.8">~{RAMWE8}</text>
<text x="92.5" y="117.8">~{RAMWE7}</text>
<text x="92.5" y="115.2">~{RAMWE9}</text>
<text x="124.5" y="115.2">~{RAMWE10} 19</text>
<text x="124.5" y="117.8">~{RAMWE8}</text>
<text x="152.2" y="115.2">~{RAMWE9}</text>
<text x="152.2" y="117.8">~{RAMWE7}</text>
<text x="182.2" y="116.5">~{RAMWE8}</text>
<text x="182.2" y="119">~{RAMWE9}</text>
<text x="62.2" y="125.4">~{RAMWE2}</text>
<text x="62.2" y="122.8">~{RAMWE4}</text>
<text x="62.2" y="120.3">~{RAMWE6}</text>
<text x="92.5" y="120.3">~{RAMWE5}</text>
<text x="92.5" y="122.8">~{RAMWE3}</text>
<text x="92.5" y="125.4">~{RAMWE1}</text>
<text x="124.5" y="122.8">~{RAMWE4}</text>
<text x="124.5" y="120.3">~{RAMWE6}</text>
<text x="124.5" y="125.4">~{RAMWE2}</text>
<text x="152.2" y="122.8">~{RAMWE3}</text>
<text x="152.2" y="120.3">~{RAMWE5}</text>
<text x="152.2" y="125.4">~{RAMWE1}</text>
<text x="182.2" y="124.1">~{RAMWE11}</text>
<text x="182.2" y="121.6">~{RAMWE10}</text>
<text x="62.2" y="127.9">~{RAMWE0}</text>
<text x="62.2" y="130.5">SCK</text>
<text x="94.3" y="130.5">TDRTN</text>
<text x="95.5" y="127.9">MOSI</text>
<text x="124.5" y="127.9">~{RAMWE0}</text>
<text x="154" y="130.5">TDRTN</text>
<text x="182.2" y="129.2">~{RAMWE13}</text>
<text x="182.2" y="126.7">~{RAMWE12}</text>
<text x="62.2" y="133">TMS</text>
<text x="62.2" y="135.5">TCK</text>
<text x="96.6" y="133">TDO</text>
<text x="97.3" y="135.5">TDI</text>
</g>
<g font-size="1.8" fill="#a90000">
<text x="78" y="25.8">1</text>
<text x="78" y="28.3">3</text>
<text x="86.9" y="25.8">2</text>
<text x="86.9" y="28.3">4</text>
<text x="132.6" y="25.8">1</text>
<text x="132.6" y="28.3">3</text>
<text x="141.5" y="25.8">2</text>
<text x="141.5" y="28.3">4</text>
<text x="78" y="30.9">5</text>
<text x="78" y="33.4">7</text>
<text x="78" y="35.9">9</text>
<text x="86.3" y="35.9">10</text>
<text x="86.9" y="30.9">6</text>
<text x="86.9" y="33.4">8</text>
<text x="132.6" y="30.9">5</text>
<text x="132.6" y="33.4">7</text>
<text x="132.6" y="35.9">9</text>
<text x="140.9" y="35.9">10</text>
<text x="141.5" y="30.9">6</text>
<text x="141.5" y="33.4">8</text>
<text x="77.4" y="38.5">11</text>
<text x="77.4" y="41">13</text>
<text x="86.3" y="38.5">12</text>
<text x="86.3" y="41">14</text>
<text x="132" y="38.5">11</text>
<text x="132" y="41">13</text>
<text x="140.9" y="38.5">12</text>
<text x="140.9" y="41">14</text>
<text x="194.7" y="38.8" transform="rotate(-90 194.7 38.8)">24</text>
<text x="197.2" y="38.8" transform="rotate(-90 197.2 38.8)">23</text>
<text x="199.8" y="38.2" transform="rotate(-90 199.8 38.2)">1</text>
<text x="77.4" y="43.6">15</text>
<text x="77.4" y="46.1">17</text>
<text x="86.3" y="43.6">16</text>
<text x="86.3" y="46.1">18</text>
<text x="132" y="43.6">15</text>
<text x="132" y="46.1">17</text>
<text x="140.9" y="43.6">16</text>
<text x="140.9" y="46.1">18</text>
<text x="186" y="47.4">19</text>
<text x="186" y="44.8">20</text>
<text x="186" y="42.3">21</text>
<text x="206.9" y="42.3">3</text>
<text x="206.9" y="44.8">4</text>
<text x="206.9" y="47.4">5</text>
<text x="77.4" y="48.6">19</text>
<text x="77.4" y="51.2">21</text>
<text x="77.4" y="53.7">23</text>
<text x="86.3" y="48.6">20</text>
<text x="86.3" y="51.2">22</text>
<text x="86.3" y="53.7">24</text>
<text x="132" y="48.6">19</text>
<text x="132" y="51.2">21</text>
<text x="132" y="53.7">23</text>
<text x="140.9" y="48.6">20</text>
<text x="140.9" y="51.2">22</text>
<text x="140.9" y="53.7">24</text>
<text x="186" y="52.5">17</text>
<text x="186" y="49.9">18</text>
<text x="206.9" y="49.9">6</text>
<text x="206.9" y="52.5">7</text>
<text x="77.4" y="56.3">25</text>
<text x="77.4" y="58.8">27</text>
<text x="86.3" y="56.3">26</text>
<text x="86.3" y="58.8">28</text>
<text x="132" y="56.3">25</text>
<text x="132" y="58.8">27</text>
<text x="140.9" y="56.3">26</text>
<text x="140.9" y="58.8">28</text>
<text x="186" y="57.5">15</text>
<text x="186" y="55">16</text>
<text x="206.9" y="55">8</text>
<text x="206.9" y="57.5">9</text>
<text x="77.4" y="61.3">29</text>
<text x="77.4" y="63.9">31</text>
<text x="86.3" y="61.3">30</text>
<text x="86.3" y="63.9">32</text>
<text x="132" y="61.3">29</text>
<text x="132" y="63.9">31</text>
<text x="140.9" y="61.3">30</text>
<text x="140.9" y="63.9">32</text>
<text x="186" y="60.1">14</text>
<text x="206.3" y="60.1">10</text>
<text x="206.9" y="65.2">2</text>
<text x="220.3" y="65.2">1</text>
<text x="77.4" y="66.4">33</text>
<text x="77.4" y="69">35</text>
<text x="77.4" y="71.5">37</text>
<text x="86.3" y="66.4">34</text>
<text x="86.3" y="69">36</text>
<text x="86.3" y="71.5">38</text>
<text x="132" y="66.4">33</text>
<text x="132" y="69">35</text>
<text x="132" y="71.5">37</text>
<text x="140.9" y="66.4">34</text>
<text x="140.9" y="69">36</text>
<text x="140.9" y="71.5">38</text>
<text x="206.3" y="67.7">22</text>
<text x="77.4" y="74">39</text>
<text x="86.3" y="74">40</text>
<text x="132" y="74">39</text>
<text x="140.9" y="74">40</text>
<text x="192.2" y="74.3" transform="rotate(-90 192.2 74.3)">13</text>
<text x="194.7" y="74.3" transform="rotate(-90 194.7 74.3)">12</text>
<text x="197.2" y="74.3" transform="rotate(-90 197.2 74.3)">11</text>
<text x="230.4" y="73.4">1</text>
<text x="76.1" y="92.5">1</text>
<text x="76.1" y="95">3</text>
<text x="85" y="92.5">2</text>
<text x="85" y="95">4</text>
<text x="137.1" y="92.5">1</text>
<text x="137.1" y="95">3</text>
<text x="146" y="92.5">2</text>
<text x="146" y="95">4</text>
<text x="76.1" y="97.5">5</text>
<text x="76.1" y="100.1">7</text>
<text x="85" y="97.5">6</text>
<text x="85" y="100.1">8</text>
<text x="137.1" y="97.5">5</text>
<text x="137.1" y="100.1">7</text>
<text x="146" y="97.5">6</text>
<text x="146" y="100.1">8</text>
<text x="75.5" y="105.2">11</text>
<text x="75.5" y="107.7">13</text>
<text x="76.1" y="102.6">9</text>
<text x="84.4" y="102.6">10</text>
<text x="84.4" y="105.2">12</text>
<text x="84.4" y="107.7">14</text>
<text x="136.5" y="105.2">11</text>
<text x="136.5" y="107.7">13</text>
<text x="137.1" y="102.6">9</text>
<text x="145.4" y="102.6">10</text>
<text x="145.4" y="105.2">12</text>
<text x="145.4" y="107.7">14</text>
<text x="75.5" y="110.2">15</text>
<text x="75.5" y="112.8">17</text>
<text x="84.4" y="110.2">16</text>
<text x="84.4" y="112.8">18</text>
<text x="136.5" y="110.2">15</text>
<text x="145.4" y="110.2">16</text>
<text x="145.4" y="112.8">18</text>
<text x="75.5" y="115.3">19</text>
<text x="75.5" y="117.9">21</text>
<text x="84.4" y="115.3">20</text>
<text x="84.4" y="117.9">22</text>
<text x="136.5" y="117.9">21</text>
<text x="145.4" y="115.3">20</text>
<text x="145.4" y="117.9">22</text>
<text x="75.5" y="120.4">23</text>
<text x="75.5" y="122.9">25</text>
<text x="75.5" y="125.5">27</text>
<text x="84.4" y="120.4">24</text>
<text x="84.4" y="122.9">26</text>
<text x="84.4" y="125.5">28</text>
<text x="136.5" y="120.4">23</text>
<text x="136.5" y="122.9">25</text>
<text x="136.5" y="125.5">27</text>
<text x="145.4" y="120.4">24</text>
<text x="145.4" y="122.9">26</text>
<text x="145.4" y="125.5">28</text>
<text x="75.5" y="128">29</text>
<text x="75.5" y="130.6">31</text>
<text x="84.4" y="128">30</text>
<text x="84.4" y="130.6">32</text>
<text x="136.5" y="128">29</text>
<text x="136.5" y="130.6">31</text>
<text x="145.4" y="128">30</text>
<text x="145.4" y="130.6">32</text>
<text x="75.5" y="133.1">33</text>
<text x="75.5" y="135.6">35</text>
<text x="84.4" y="133.1">34</text>
<text x="84.4" y="135.6">36</text>
<text x="136.5" y="133.1">33</text>
<text x="136.5" y="135.6">35</text>
<text x="145.4" y="133.1">34</text>
<text x="145.4" y="135.6">36</text>
<text x="75.5" y="138.2">37</text>
<text x="75.5" y="140.7">39</text>
<text x="84.4" y="138.2">38</text>
<text x="84.4" y="140.7">40</text>
<text x="136.5" y="138.2">37</text>
<text x="136.5" y="140.7">39</text>
<text x="145.4" y="138.2">38</text>
<text x="145.4" y="140.7">40</text>
</g>
<g font-size="1.8" fill="#725600">
<text x="117" y="29.4">PHI1_e</text>
<text x="152" y="29.4">PHI2_e</text>
<text x="119.4" y="34.5">~{MRD}</text>
<text x="119.7" y="32">~{ZRD}</text>
<text x="152" y="34.5">~{MWR}</text>
<text x="152" y="32">R/~{W}_e</text>
<text x="117.7" y="37.1">~{IOREQ}</text>
<text x="152" y="47.2">~{RST}</text>
<text x="234.5" y="68.8">~{DOE}</text>
<text x="115.4" y="101.2">RES0</text>
<text x="116.6" y="98.7">RX3</text>
<text x="116.6" y="96.1">RX2</text>
<text x="162.8" y="101.2">TX_3V</text>
<text x="162.8" y="96.1">TX2</text>
<text x="162.8" y="98.7">TX3</text>
<text x="115.4" y="103.7">RES1</text>
<text x="116.4" y="106.3">PH0</text>
<text x="162.8" y="103.7">RX_3V</text>
<text x="162.8" y="106.3">~{PH0}</text>
<text x="115.5" y="108.8">CLKS</text>
<text x="162.8" y="108.8">CLKF</text>
<text x="121" y="131.7">SCK</text>
<text x="162.8" y="129.1">MOSI</text>
<text x="121.1" y="134.2">TMS</text>
<text x="121.2" y="136.8">TCK</text>
<text x="157.7" y="136.8">TDI</text>
<text x="157.7" y="134.2">TDO</text>
</g>
</svg>
